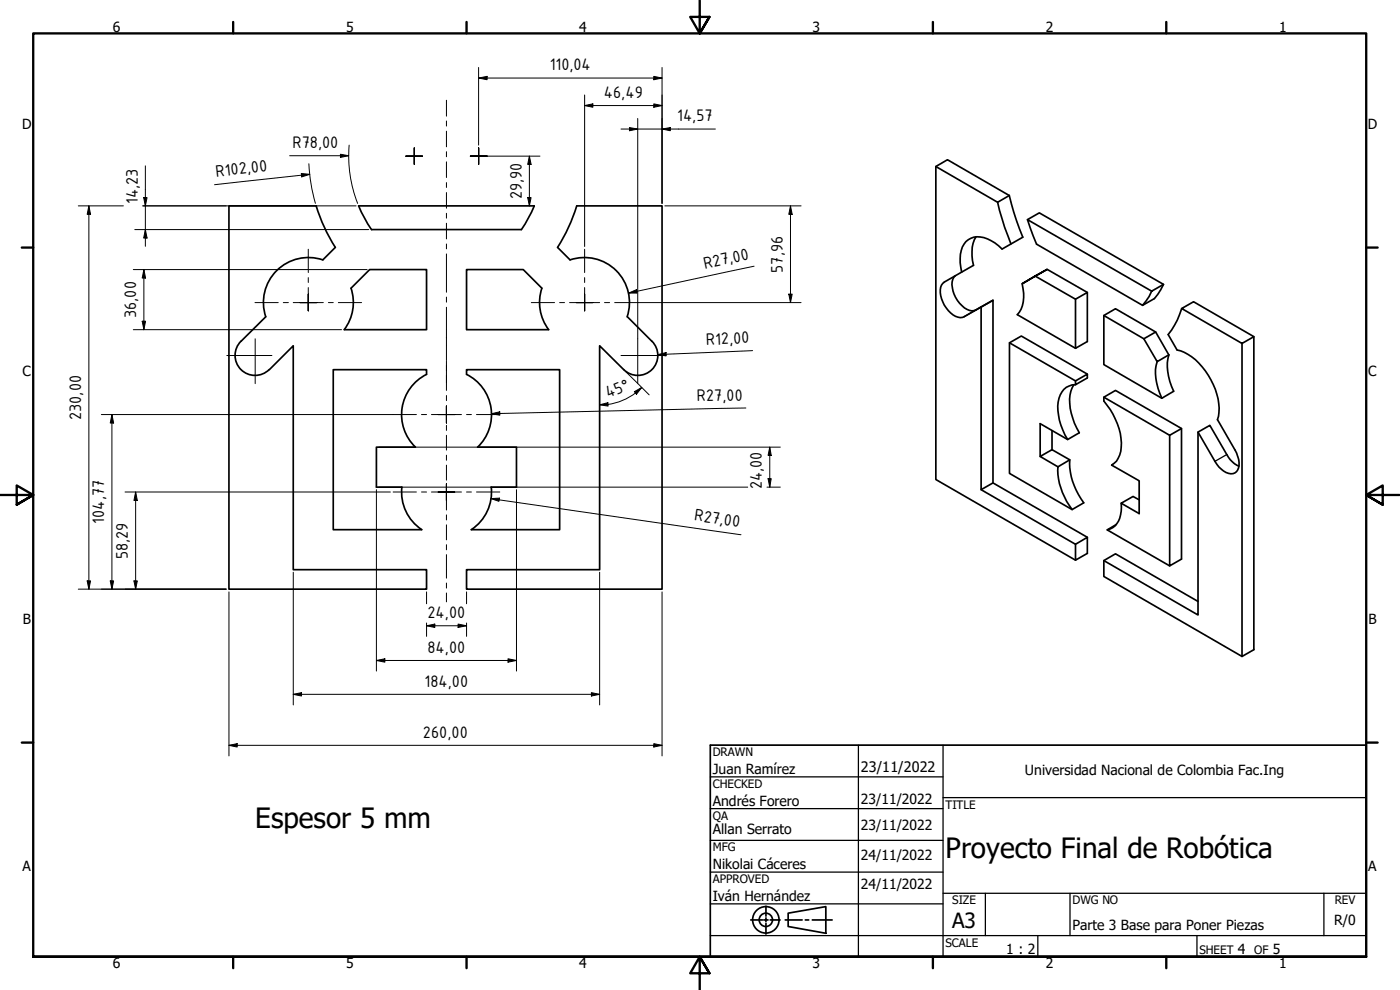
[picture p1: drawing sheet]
<svg xmlns="http://www.w3.org/2000/svg" width="420mm" height="297mm" viewBox="0 0 420 297" stroke-linecap="round" stroke-linejoin="round" font-family="sans-serif">
<!-- layer: Visible (ISO) -->
<g fill="none" stroke="#000" stroke-width=".51">
<path d="M280.9 50l18.5 10.7 3.5-2M302.9 58.7l-18.5-10.8-3.5 2.1v93.9l41.9 24.2M302.9 58.7l1.3 4.9 2.8 7.6-6.3 3.5a9.9 9.9 0 0 0-8.5-3.5 6 6 0 0 0-4 6.3l.4 4.1M96.9 78l3.7-3.8-2.3-3.9a46.2 46.2 0 0 1-3.4-8.5h-26.2v115h59.3v-5.9h-40v-67.2l-7.2 7.2a6 6 0 0 1-8.5 0 6 6 0 0 1 0-8.5l7.5-7.4a13.5 13.5 0 0 1 3.2-13.8 13.5 13.5 0 0 1 13.9-3.2M156.5 68.9h-45l-2.3-3.9-1.6-3.2h52.7l-1.5 3.2-2.3 3.9M173.1 61.8h25.6v115h-58.7v-5.9h40v-67.2l7.2 7.2a6 6 0 0 0 8.5 0 6 6 0 0 0 0-8.5l-7.4-7.4a13.5 13.5 0 0 0-3.4-13.8 13.5 13.5 0 0 0-13.8-3.2l-3.8-3.8 3.3-6zM292.9 71a10.5 10.5 0 0 0-.7 8.6l-8.8 5a3.6 3.6 0 0 0-1.1 4.1 8.2 8.2 0 0 0 5.9 6.6l1.2-.3 8.6-4.9v54.8M299.4 60.7l2.1 7.5 1.9 5M308.4 65.9l2.7 7.4 31.8 18.3a10.8 10.8 0 0 0 6.3-6.3M308.4 65.9l3.5-2 37.3 21.4-3.6 2.1zM110.9 80.9h17.1v18h-24.7a13.5 13.5 0 0 0 2.1-12.4zM140 80.9h17l5.6 5.6a13.6 13.6 0 0 0 2.1 12.4h-24.7z"/>
<path d="M286.7 82.7a4.3 4.3 0 0 0-.7 4.6 8.2 8.2 0 0 0 5.7 6l1.2-.4 5.1-2.8M294.4 92.1v54.8l3.6-2 28.3 16.3M306.8 85.1a9.9 9.9 0 0 1-1.5 9.3l17.5 10.1M306.8 85.1l7.5-4.3zM310.7 82.9l12.1 6.9 3.5-2.1v14.8l-3.5 2v-14.7M314.3 80.8l12 6.9M331.3 94.7l12 6.9 3.5-2 4 6.9M345.6 87.4l-.7 1.5-2 2.7M346.8 99.6l-12-7-3.5 2.1v14.7l17.4 10.1 3.5-2.1a15.8 15.8 0 0 1-1.4-10.9M354.6 92.6a22.3 22.3 0 0 1-4 7.8l2.7 4.6a16.3 16.3 0 0 1 10.1 9 15.8 15.8 0 0 1 2 11.9l5.7 10a5.6 5.6 0 0 1 0 5.6 3.2 3.2 0 0 1-4.6-.7l-1.9-2.4-5.1-8.7M354.6 92.6l3.6-2.1 18.1 10.5-3.6 2zM303 102.9l19.8 11.4 3.5-2v1.1l-3.5 2v-1.1"/>
<path d="M322.3 115.4a11.6 11.6 0 0 0-.4 10.1l.6 1.5 1.4 2.8-3.5 2.1-8.2-4.8v9.9M322.8 115.4a5.3 5.3 0 0 0-5.2 5.2 17.6 17.6 0 0 0 2.8 11.3M326.3 112.3l-19.8-11.5-3.5 2.1v39.1l18.8 10.9 3.4-2a19.7 19.7 0 0 1-4.1-12.9M331.3 119.2l19.7 11.4 3.6-2v39.2l-3.6 2v-39.2M343.3 101.6l4 6.9 3.5-2M347.3 108.5a15.4 15.4 0 0 0 1.4 11M376.3 101v93.9l-3.6 2.1v-94M124.7 134.2a13.5 13.5 0 0 1 3.3-21.9v-1.4h-28v48h26.6a13.5 13.5 0 0 1-6-12.7h-7.6v-12h11.7M143.3 134.2h11.7v12h-7.6M143.4 134.2a13.5 13.5 0 0 0-3.4-21.9v-1.4h28v48h-26.6a13.5 13.5 0 0 0 6-12.7M312.2 137l3.5-2.1 5.4 3.1-3.6 2.1zM315.7 129.2v5.7"/>
<path d="M333.9 139.4l-.3 .2 8.3 4.7v9.8l-5.4-3.1 3.5-2 1.9 1M354.6 128.6l-19.8-11.5-3.5 2.1v1.1a19.9 19.9 0 0 1 5.1 15.1 6.4 6.4 0 0 1-2.8 4.2M371.8 139.9l-1.3-.8-1.8-1.9-5.6-9.6-3.6 2.1v54.8l-28.2-16.3M294.4 146.9l28.4 16.4 3.5-2.1v4.8l-3.5 2.1v-4.8M317.5 140.1a20.3 20.3 0 0 0 4.3 12.8M335 157.4l-2.7 1.6 18.7 10.8M336.5 151a7.5 7.5 0 0 1-2.6 7.4l-1.6 .6M359.5 180.5l-24.7-14.3-3.5 2v4.8l41.4 24"/>
</g>
<!-- layer: Visible Narrow (ISO) -->
<path d="M292.9 92.9l-3.5 2.1M368.2 136.4l-3.6 2" fill="none" stroke="#000" stroke-width=".38"/>
<!-- layer: Border (ANSI) -->
<g fill="none" stroke="#000" stroke-width=".7">
<path d="M70 6.6v3.4M140 6.6v3.4M210 0v10l-2.9-4.9h5.8l-2.9 4.9 2.9-4.9M280 6.6v3.4M350 6.6v3.4M6.5 74.3h3.5M410 74.3h3.4M0 148.5h10l-5-2.8v5.7l5-2.9-5 2.9M420 148.5h-10l5-2.8v5.7l-5-2.9 5 2.9M6.5 222.8h3.5M410 222.8h3.4M10 287.1v-277.1h400v277.1h-400h400"/>
<path d="M70 287.1v3.4M140 287.1v3.4M212.9 292l-2.9-4.9 2.9 4.9h-5.8l2.9-4.9v9.9M280 287.1v3.4M350 287.1v3.4"/>
</g>
<!-- layer: Title (ANSI) -->
<g fill="none" stroke="#000" stroke-width=".51">
<path d="M213.2 223.6h196.8v63.5h-196.8zM225.3 276h3.6M229.2 276h.7v.5M229.9 275.4v.6h.6M229.9 271.9v3M229.9 277v3.3M231.1 276h3M235.6 276h5.1M236.5 274l11.3-2v8l-11.3-2zM241.7 276h1M243.8 276h5.9"/>
<circle cx="229.8" cy="276" r="4"/>
<circle cx="229.8" cy="276" r="2"/>
</g>
<g fill="none" stroke="#000" stroke-width=".38">
<path d="M213.2 233.1h69.8M257.6 223.6v63.5M283 223.6v63.5M283 239.3h127M213.2 242.6h69.8M213.2 252.1h69.8M213.2 261.7h69.8M213.2 271.2h69.8M283 268h127M295.7 268v12.7M321.1 268v12.7M397.3 268v12.7"/>
<path d="M213.2 280.7h196.8M311.5 280.7v6.4M359.2 280.7v6.4"/>
</g>
<!-- layer: Dimension (ISO) -->
<g fill="none" stroke="#000" stroke-width=".3">
<path d="M143.6 23.4l2.6-.5v1zM143.6 23.4h55.1M143.6 20.2v23.3M175.5 31.7l2.4-.5v1zM175.5 31.7h23.2M175.5 28.5v45.5M186.4 38.7h28.3M188.9 38.3l2.5 .4-2.5 .5zM191.4 35.5v55.2M196.2 31.2l2.5 .5-2.5 .5zM196.2 22.9l2.5 .5-2.5 .5zM198.7 38.7l2.5-.4v.9z"/>
<path d="M198.7 20.2v40.8M43.1 59.3h1l-.5 2.5zM43.6 49.8v24.1M86.9 46.7h17.7M90.4 52.1l2.6 .2-2.4 .8zM92.7 49.1l.5 5.5 1.5 6.4M93 52.3l-28.6 3.1M102.2 46.3l2.4 .4-2.4 .5zM104.8 43.6a39 39 0 0 0 2.5 17.4M146.2 46.8h15.9M158.4 59.3h1l-.5 2.5zM158.9 46.8l.5 2.5h-1z"/>
<path d="M158.9 46.8v15M23.5 61.8h13.5M26.7 61.8l.5 2.5h-1zM26.7 61.8v115M40.4 68.9h70.3M42.9 61.8h64M43.6 68.9l.5 2.5h-1zM199.5 61.8h40.9M226.3 79.9l-37.6 8M237.2 61.8l.5 2.5h-1zM237.2 61.8v29M40 98.9h62.5"/>
<path d="M40 80.9h52.5M42.7 96.4h1l-.5 2.5zM43.2 80.9l.5 2.5h-1zM43.2 80.9v18M92.6 80.9h17.6M188.7 87.9l2.3-1 .2 1zM191.4 90.9v10.7M191.5 90.8h48.9M236.7 88.3h1l-.5 2.5zM187.7 111.4l3.6 3.6M190.4 117.5l2.2-1.2-1.6 2zM190.7 117.9a17.3 17.3 0 0 1-10.7 3.6"/>
<path d="M191.5 115.1l3.3 3.4M192.6 116.3l-1.9 1.6M197.4 106.4l2.5-.6v1zM225.9 105.2l-28.5 1.2M30.4 124.4h87.6M33.6 124.4l.5 2.5h-1zM33.6 124.4v52.4M113.8 134.2h20.1M134.1 134.2h100.1M147.5 124.1l2.5-.5v1zM180 121.5l2.4-.7 .1 1zM223.8 122.4l-76.3 1.7"/>
<path d="M231 134.2l.5 2.4h-1zM231 134.2v12M37.5 147.6h79.7M40.7 147.6l.5 2.6h-1zM40.7 147.6v29.2M113 146.9v54.4M113.8 146.2h20.1M134.1 146.2h90.3M147.3 149.6l2.6-.1-.2 .9zM147.3 149.6l75.1 10.9M155 146.9v54.4M230.2 146.2h4"/>
<path d="M230.5 143.6h1l-.5 2.6zM23.5 176.8h44.4M26.2 174.3h1l-.5 2.5zM33.1 174.3h1l-.5 2.5zM40.2 174.3h1l-.5 2.5zM68.7 177.6v49.2M88 171.7v39.8M128 177.6v3.6M140 177.6v3.6M180 171.7v39.8M198.7 177.6v49.2M113 198.2l2.5-.5v1z"/>
<path d="M113 198.2h42M128 187.8l2.5-.6v1.1zM128 187.8h12M128 186.9v4M137.5 187.2l2.5 .6-2.5 .5zM140 186.9v4M152.5 197.7l2.5 .5-2.5 .5zM88 208.3l2.5-.5v1zM88 208.3h92M177.5 207.8l2.5 .5-2.5 .5zM68.7 223.6l2.5-.5v1zM68.7 223.6h130"/>
<path d="M196.2 223.1l2.5 .5-2.5 .5z"/>
</g>
<g fill="#000">
<path d="M143.6 23.4l2.6-.5v1z" fill-rule="evenodd"/>
<path d="M175.5 31.7l2.4-.5v1z" fill-rule="evenodd"/>
<path d="M188.9 38.3l2.5 .4-2.5 .5z" fill-rule="evenodd"/>
<path d="M196.2 31.2l2.5 .5-2.5 .5z" fill-rule="evenodd"/>
<path d="M196.2 22.9l2.5 .5-2.5 .5z" fill-rule="evenodd"/>
<path d="M198.7 38.7l2.5-.4v.9z" fill-rule="evenodd"/>
<path d="M43.1 59.3h1l-.5 2.5z" fill-rule="evenodd"/>
<path d="M90.4 52.1l2.6 .2-2.4 .8z" fill-rule="evenodd"/>
<path d="M102.2 46.3l2.4 .4-2.4 .5z" fill-rule="evenodd"/>
<path d="M158.4 59.3h1l-.5 2.5z" fill-rule="evenodd"/>
<path d="M158.9 46.8l.5 2.5h-1z" fill-rule="evenodd"/>
<path d="M26.7 61.8l.5 2.5h-1z" fill-rule="evenodd"/>
<path d="M43.6 68.9l.5 2.5h-1z" fill-rule="evenodd"/>
<path d="M237.2 61.8l.5 2.5h-1z" fill-rule="evenodd"/>
<path d="M42.7 96.4h1l-.5 2.5z" fill-rule="evenodd"/>
<path d="M43.2 80.9l.5 2.5h-1z" fill-rule="evenodd"/>
<path d="M188.7 87.9l2.3-1 .2 1z" fill-rule="evenodd"/>
<path d="M236.7 88.3h1l-.5 2.5z" fill-rule="evenodd"/>
<path d="M190.4 117.5l2.2-1.2-1.6 2z" fill-rule="evenodd"/>
<path d="M197.4 106.4l2.5-.6v1z" fill-rule="evenodd"/>
<path d="M33.6 124.4l.5 2.5h-1z" fill-rule="evenodd"/>
<path d="M147.5 124.1l2.5-.5v1z" fill-rule="evenodd"/>
<path d="M180 121.5l2.4-.7 .1 1z" fill-rule="evenodd"/>
<path d="M231 134.2l.5 2.4h-1z" fill-rule="evenodd"/>
<path d="M40.7 147.6l.5 2.6h-1z" fill-rule="evenodd"/>
<path d="M147.3 149.6l2.6-.1-.2 .9z" fill-rule="evenodd"/>
<path d="M230.5 143.6h1l-.5 2.6z" fill-rule="evenodd"/>
<path d="M26.2 174.3h1l-.5 2.5z" fill-rule="evenodd"/>
<path d="M33.1 174.3h1l-.5 2.5z" fill-rule="evenodd"/>
<path d="M40.2 174.3h1l-.5 2.5z" fill-rule="evenodd"/>
<path d="M113 198.2l2.5-.5v1z" fill-rule="evenodd"/>
<path d="M128 187.8l2.5-.6v1.1z" fill-rule="evenodd"/>
<path d="M137.5 187.2l2.5 .6-2.5 .5z" fill-rule="evenodd"/>
<path d="M152.5 197.7l2.5 .5-2.5 .5z" fill-rule="evenodd"/>
<path d="M88 208.3l2.5-.5v1z" fill-rule="evenodd"/>
<path d="M177.5 207.8l2.5 .5-2.5 .5z" fill-rule="evenodd"/>
<path d="M68.7 223.6l2.5-.5v1z" fill-rule="evenodd"/>
<path d="M196.2 223.1l2.5 .5-2.5 .5z" fill-rule="evenodd"/>
</g>
<!-- layer: Center Mark (ISO) -->
<g fill="none" stroke="#000" stroke-width=".3">
<path d="M121.8 46.8h2.5h-2.5M124.3 44.4v2.4v-2.4M124.3 49.3v-2.5v2.5M126.8 46.8h-2.5h2.5M141.2 46.8h2.4h-2.4M143.6 44.4v2.4v-2.4M143.6 49.3v-2.5v2.5M146.2 46.8h-2.6h2.6M92.5 74.8v7M175.5 74.8v7M76.5 90.8h7M85 90.8h1.6"/>
<path d="M88 90.8h4.5h-2.5M90 90.8h2.5h-2.5M92.5 86.3v4.5v-2.5M92.5 93.3v-2.5v2.5M92.5 88.3v2.5v-2.5M92.5 83.3v1.5M95.1 90.8h-2.6h2.6M95.1 90.8h-2.6h4.5M98.6 90.8h1.4M101.5 90.8h7M159.4 90.8h7M168 90.8h1.4"/>
<path d="M170.9 90.8h4.6h-2.5M173 90.8h2.5h-2.5M175.5 86.3v4.5v-2.5M175.5 93.3v-2.5v2.5M175.5 88.3v2.5v-2.5M175.5 83.3v1.5M177.9 90.8h-2.4h4.5M177.9 90.8h-2.4h2.4M181.4 90.8h1.5M184.5 90.8h7M68.1 106.7h13.5M76.6 101.6v13.5"/>
<path d="M186.4 106.7h13.5M191.4 101.6v13.5M118 124.4h7M126.5 124.4h1.5M129.5 124.4h4.5h-2.5M131.5 124.4h2.5h-2.5M134 121.9v2.5v-2.5M134 126.9v-2.5v2.5M136.5 124.4h-2.5h4.5M136.5 124.4h-2.5h2.5M140 124.4h1.5M143 124.4h7"/>
<path d="M118 147.6h7M126.5 147.6h1.5M129.5 147.6h4.5h-2.5M131.5 147.6h2.5h-2.5M134 145.1v2.5v-2.5M134 150.2v-2.6v2.6M136.5 147.6h-2.5h4.5M136.5 147.6h-2.5h2.5M140 147.6h1.5M143 147.6h7"/>
</g>
<!-- layer: Centerline (ISO) -->
<g fill="none" stroke="#000" stroke-width=".3">
<path d="M134 30.1v4.7M134 36.3v1.5M134 39.4v4.7M134 45.5v1.5M134 48.6v4.7M134 54.8v1.4M134 57.8v4.7M134 64v1.5M134 67v4.7M134 73.2v1.5M134 76.2v11.5M134 89.1v1.6"/>
<path d="M134 92.2v16M134 108.4v6.4M134 109.7v1.5M134 112.7v4.4M134 118.7v1.5M134 121.7v4.4M134 127.6v1.5M134 130.6v4.5M134 136.6v1.5M134 139.6v4.5M134 145.5v1.6M134 148.5v4.5"/>
<path d="M134 154.5v1.5M134 157.5v4.5M134 163.4v1.6M134 166.4v7.1M134 174.9v1.6M134 177.9v2.7"/>
</g>
<g font-size="8.4">
<text x="76.6" y="248.3">Espesor 5 mm</text>
<text x="283.8" y="257.3">Proyecto Final de Robótica</text>
</g>
<text font-size="6.3" x="285.8" y="278.6">A3</text>
<g font-size="5.4">
<text x="165" y="21.1">110,04</text>
<text x="181.2" y="29.3">46,49</text>
<text x="203.3" y="36.4">14,57</text>
<text x="87.8" y="44.4">R78,00</text>
<text x="64.9" y="53" transform="rotate(-6 64.9 53)">R102,00</text>
<text x="156.6" y="59.8" transform="rotate(-90 156.6 59.8)">29,90</text>
<text x="41.3" y="61.2" transform="rotate(-90 41.3 61.2)">14,23</text>
<text x="211.5" y="80.7" transform="rotate(-12 211.5 80.7)">R27,00</text>
<text x="234.9" y="81.8" transform="rotate(-90 234.9 81.8)">57,96</text>
<text x="40.9" y="95.4" transform="rotate(-90 40.9 95.4)">36,00</text>
<text x="211.9" y="103.5" transform="rotate(-2 211.9 103.5)">R12,00</text>
<text x="182.6" y="119.6" transform="rotate(-23 182.6 119.6)">45°</text>
<text x="209.2" y="120.4" transform="rotate(-1 209.2 120.4)">R27,00</text>
<text x="24.4" y="126" transform="rotate(-90 24.4 126)">230,00</text>
<text x="228.7" y="146.9" transform="rotate(-90 228.7 146.9)">24,00</text>
<text x="31.3" y="157.1" transform="rotate(-90 31.3 157.1)">104,77</text>
<text x="208.2" y="156.1" transform="rotate(8 208.2 156.1)">R27,00</text>
<text x="38.4" y="167.8" transform="rotate(-90 38.4 167.8)">58,29</text>
<text x="128.3" y="185.5">24,00</text>
<text x="128.3" y="195.8">84,00</text>
<text x="127.4" y="206">184,00</text>
<text x="126.9" y="221.3">260,00</text>
</g>
<text font-size="4.3" x="258.4" y="231.6">23/11/2022</text>
<g font-size="4.2">
<text x="33.8" y="9.6">6</text>
<text x="103.9" y="9.6">5</text>
<text x="173.9" y="9.6">4</text>
<text x="243.8" y="9.6">3</text>
<text x="313.9" y="9.6">2</text>
<text x="383.9" y="9.6">1</text>
<text x="6.7" y="38.7">D</text>
<text x="410.5" y="38.7">D</text>
<text x="6.8" y="113">C</text>
<text x="410.7" y="113">C</text>
<text x="6.9" y="187.2">B</text>
<text x="410.7" y="187.2">B</text>
<text x="213.9" y="232.3">Juan Ramírez</text>
<text x="307.6" y="232.6">Universidad Nacional de Colombia Fac.Ing</text>
<text x="213.9" y="241.8">Andrés Forero</text>
<text x="258.4" y="241.2">23/11/2022</text>
<text x="213.9" y="250.4">Allan Serrato</text>
<text x="258.4" y="249">23/11/2022</text>
<text x="6.8" y="261.4">A</text>
<text x="213.9" y="260.8">Nikolai Cáceres</text>
<text x="258.4" y="258.1">24/11/2022</text>
<text x="410.7" y="261.4">A</text>
<text x="258.4" y="266.8">24/11/2022</text>
<text x="213.9" y="270.4">Iván Hernández</text>
<text x="321.9" y="279.1">Parte 3 Base para Poner Piezas</text>
<text x="400.4" y="277.5">R/0</text>
<text x="302" y="286.3">1 : 2</text>
<text x="371.5" y="286.2">4</text>
<text x="382" y="286.2">5</text>
<text x="33.8" y="290.5">6</text>
<text x="103.9" y="290.5">5</text>
<text x="173.9" y="290.5">4</text>
<text x="243.8" y="290.5">3</text>
<text x="313.9" y="290.5">2</text>
<text x="383.9" y="290.5">1</text>
</g>
<g font-size="3.5">
<text x="213.9" y="226.9">DRAWN</text>
<text x="213.9" y="236.4">CHECKED</text>
<text x="213.9" y="245.9">QA</text>
<text x="283.8" y="242.6">TITLE</text>
<text x="213.9" y="255.4">MFG</text>
<text x="213.9" y="265">APPROVED</text>
<text x="285.8" y="271.3">SIZE</text>
<text x="321.9" y="271.3">DWG NO</text>
<text x="400.6" y="271.3">REV</text>
<text x="283.8" y="284">SCALE</text>
<text x="360" y="286.2">SHEET</text>
<text x="376.4" y="286.2">OF</text>
</g>
</svg>
